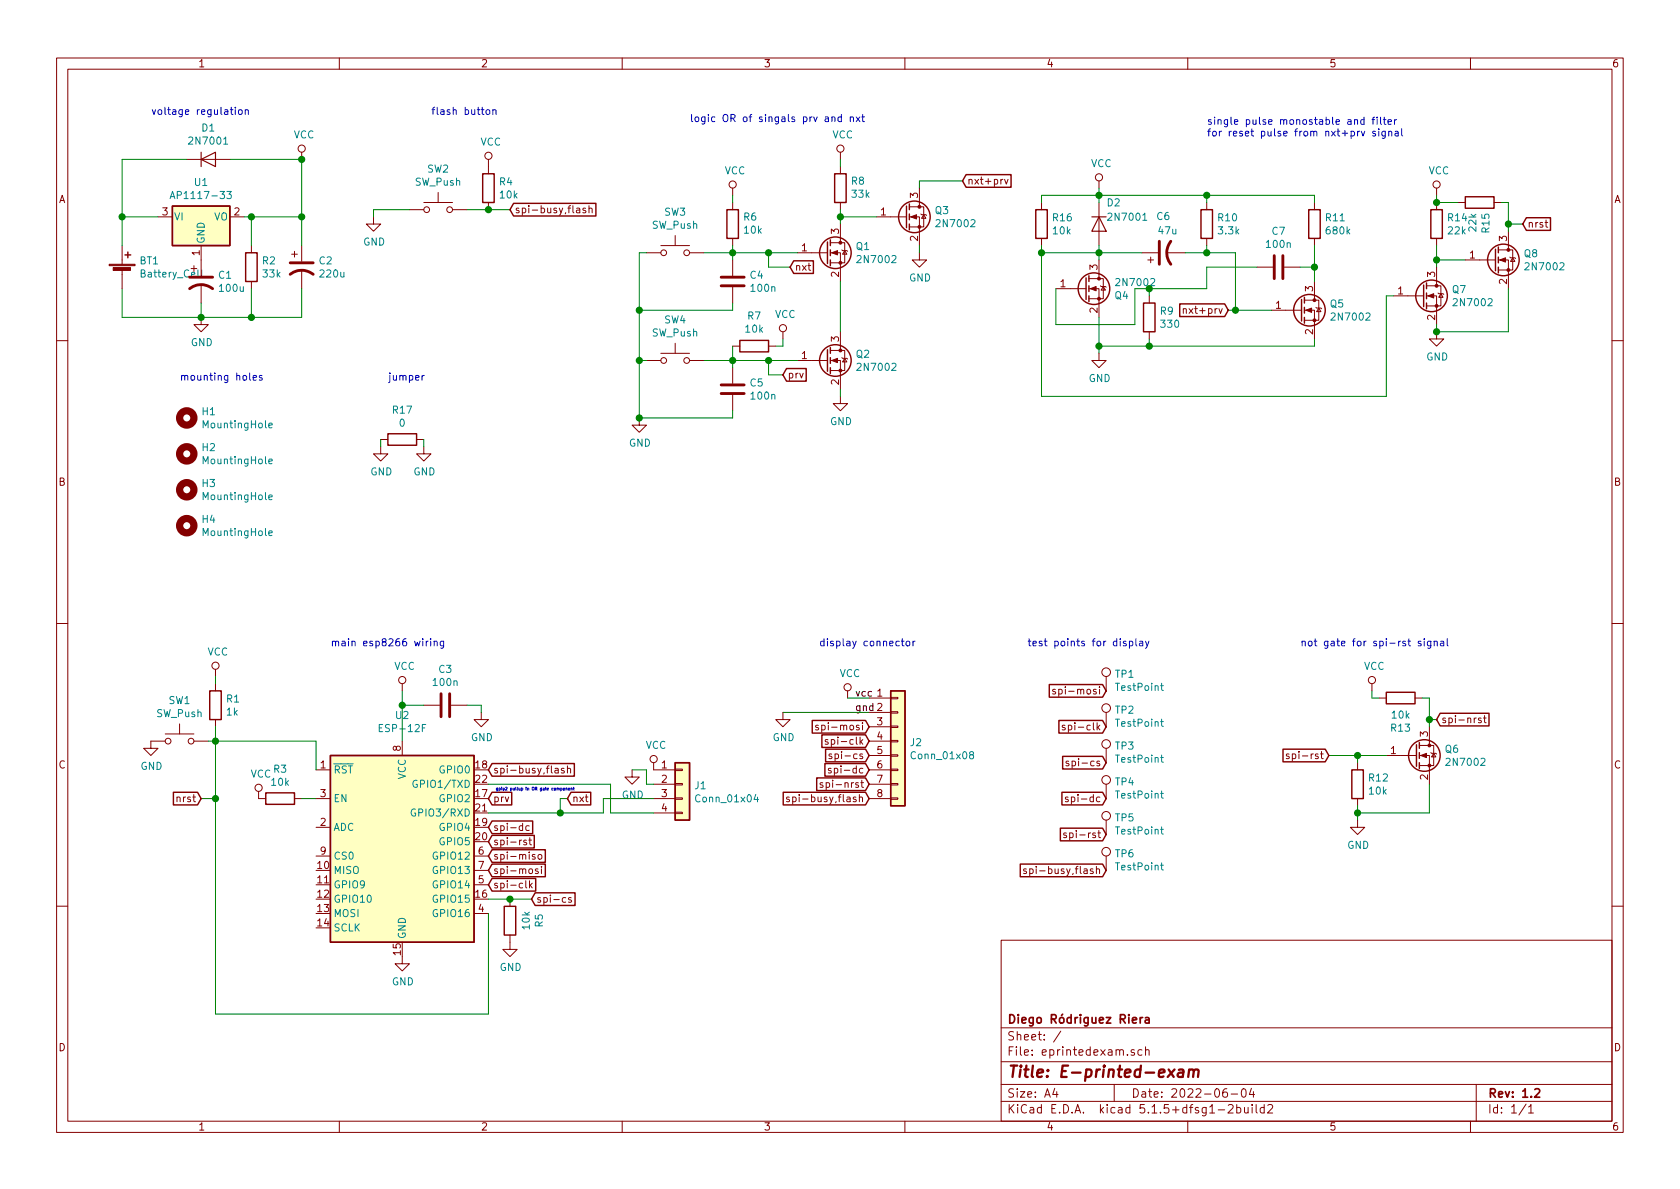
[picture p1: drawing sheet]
<svg xmlns="http://www.w3.org/2000/svg" width="297mm" height="210mm" viewBox="0 0 297 210" stroke-linecap="round" stroke-linejoin="round" font-family="sans-serif">
<g fill="none" stroke="#840000" stroke-width=".18">
<path d="M10 10.3h277v189.9h-277zM12 12.2h273v186.1h-273zM60 10.3v1.9M110 10.3v1.9M160 10.3v1.9M210 10.3v1.9M260 10.3v1.9M27.9 38.3h2.6M33 28.2h7.6M40.6 38.3h2.6M53.3 26.9v1.3M66 38.3v1.3h1.3l-1.3 1.3-1.2-1.3h1.2"/>
<path d="M72.4 37.1h2.5M74.9 35.8h5.1M77.5 34v1.8M80 37.1h2.5M86.4 28.2v2.5M86.4 35.8v1.3M102 36.8h.5v.8M102.5 37.1l-.4 .1-.2 .1 .1 .3h.5M103.5 36.8h-.3l-.2 .2 .1 .2 .4 .1v.3h-.5M104.1 36.9l.2-.1h.3l.1 .8M104.1 36.4v1.2M129.5 33.3v1.2"/>
<path d="M129.5 35.8v1.3M148.6 26.9v1.3M148.6 29.5v1.2M148.6 35.8v1.3M148.6 39.6v3.3M154.9 38.3h5.4M160.8 38.3h1.8v5.1M160.8 36.6h2.5v3.5h-2.5M162.6 33.3v3.3M162.8 37.8l.1 .2h.8l.1 .1M163.3 38l.4 .6h-.8zM177.6 31.7l.3 .9 .3-.9"/>
<path d="M184.1 35.8v1.3M194.3 32v1.3M194.3 35.8v7.6M213.4 35.8v1.3M232.4 35.8v1.3M254 33.3v1.2M254 35.8v1.3M257.8 35.8h1.3M264.2 35.8h1.2M273.2 39.3h.5M273.4 38.9v1.1l.3 .2M21.6 43.4v3.3"/>
<path d="M21.6 47.7v3.3M34.3 47v1M35.6 56.1v1.3h1.2l-1.2 1.3-1.3-1.3h1.3M35.6 43.4v5.4M35.6 50.3v3.3M44.4 43.4v1.3M44.4 49.8v1.2M51.6 45h1M52.1 44.4v1.1M53.3 43.4v2.8M53.3 47.7v3.3M114.3 44.7h2.5"/>
<path d="M116.8 43.4h5.1M119.4 41.7v1.7M121.9 44.7h2.6M129.5 42.2v1.2M129.5 46v2.8M129.5 50.8v2.8M138.4 58.7v1.2M141 44.7h5.3M146.8 44.7h1.8v5.1M146.8 42.9h2.6v3.6h-2.6M148.6 58.7v3.3M148.8 44.2l.2 .1h.7l.2 .1"/>
<path d="M149.4 44.3l.3 .7h-.7zM162.6 44.7v1.3h1.2l-1.2 1.2-1.3-1.2h1.3M184.1 42.2v1.2M186.7 51h5.3M192.5 51h1.8v5.1M192.5 49.3h2.6v3.5h-2.6M194.3 46v3.3M194.6 50.5l.1 .2h.8l.1 .1M195.1 50.7l.4 .6h-.8zM201.9 44.7h2.8M202.9 46h1.1M203.2 52.3v1.3"/>
<path d="M203.2 58.7v1.2M203.5 45.5v1M206.2 44.7h3.3M209.2 54.7l.2-.1h.3l.1 .8M209.2 54.6v.8M213.4 42.2v1.2M222.2 47.2h2.8M224.8 54.9h5.3M227.1 47.2h2.8M230.6 54.9h1.8v5M230.6 53.1h2.6v3.5h-2.6M232.4 42.2v1.2"/>
<path d="M232.4 49.8v3.3M232.7 54.4l.1 .1h.8l.1 .1M233.2 54.5l.4 .6h-.8zM246.4 52.3h5.3M252.2 52.3h1.8v5.1M252.2 50.5h2.6v3.6h-2.6M254 58.7v1.2h1.3l-1.3 1.3-1.3-1.3h1.3M254 42.2v1.2M254 47.2v3.3M254.3 51.8l.1 .1h.7l.2 .2M254.8 51.9l.3 .7h-.7zM259.1 46h5.3"/>
<path d="M264.9 46h1.8v5M264.9 44.2h2.6v3.5h-2.6M266.7 40.9v3.3M267 45.5l.1 .1h.7l.2 .1M267.5 45.6l.3 .6h-.7zM10 60.2h2M67.3 79v1.3h1.3l-1.3 1.2-1.3-1.2h1.3M67.3 77.7h1.3M73.7 77.7h1.2M74.9 79v1.3h1.3l-1.3 1.2-1.2-1.2h1.2M113 73.9v1.3h1.3l-1.3 1.2-1.2-1.2h1.2M114.3 63.7h2.5"/>
<path d="M116.8 62.5h5.1M119.4 60.7v1.8M121.9 63.7h2.6M129.5 65v2.8M129.5 69.8v2.8M129.5 61.2h1.3M135.9 61.2h1.3M141 63.7h5.3M146.8 63.7h1.8v5.1M146.8 62h2.6v3.5h-2.6M148.6 70.1v1.3h1.3l-1.3 1.2-1.3-1.2h1.3M148.8 63.2l.2 .2h.7l.2 .1"/>
<path d="M149.4 63.4l.3 .6h-.7zM194.3 62.5v1.2h1.3l-1.3 1.3-1.3-1.3h1.3M285 60.2h2M10 110.3h2M38.1 118.4v1.2M195.6 119.6v2.6M285 110.3h2M29.2 131.1h-2.5v1.2h1.2l-1.2 1.3-1.3-1.3h1.3M29.2 129.8h5.1M31.7 128v1.8M34.3 131.1h2.5M38.1 120.9v1.3"/>
<path d="M38.1 127.2v1.3M45.7 139.9v1.3h1.3M55.9 136.1h2.5M71.1 120.9v1.3M71.1 131.1v2.5M74.9 124.7h2.8M79.8 124.7h2.7M85.1 126v1.2h1.3l-1.3 1.3-1.3-1.3h1.3M98.1 135.9h.6v.8M98.7 136.2h-.4l-.2 .2v.2h.6M99.7 135.9h-.3l-.2 .1 .1 .2 .4 .1v.3h-.5M100.3 136l.2-.1h.3l.1 .8"/>
<path d="M100.3 135.4v1.3M111.8 136.1v1.3h1.2l-1.2 1.3-1.3-1.3h1.3M115.6 134.9v1.2h3.8M115.6 138.7h3.8M119.4 136h1.2v.3h-1.2zM119.4 138.6h1.2v.2h-1.2zM138.4 126v1.2h1.3l-1.3 1.3-1.2-1.3h1.2M144.7 128.3l-.3-.1-.2 .2 .1 .2 .4 .1v.3h-.5M145.5 138.4h-.3l-.2 .2 .1 .2 .4 .1v.3h-.5M146.4 130.8h-.3l-.2 .2v.1l.5 .2v.3h-.5M146.9 135.9h-.3l-.1 .1v.2l.4 .1v.3h-.4M147 133.4l-.3-.1-.1 .2v.2l.4 .1v.3h-.4"/>
<path d="M149.9 122.2v1.2M153.7 123.4h3.8M153.7 133.6h3.8M153.7 126h3.8M153.7 128.5h3.8M153.7 131.1h3.8M153.7 136.1h3.8M153.7 138.7h3.8M157.5 136h1.2v.3h-1.2zM157.5 138.6h1.2v.2h-1.2zM157.5 133.5h1.2v.2h-1.2zM157.5 128.4h1.2v.2h-1.2z"/>
<path d="M157.5 125.9h1.2v.2h-1.2zM157.5 123.3h1.2v.3h-1.2zM157.5 130.9h1.2v.3h-1.2zM186.6 121.9h-.3l-.2 .2 .1 .1 .4 .2v.3h-.5M188.3 128.3l-.3-.1-.2 .2 .1 .2 .4 .1v.3h-.5M189 134.6h-.4l-.1 .2v.1l.5 .2v.3h-.5M195.6 126v2.5M195.6 132.3v2.6M195.6 138.7v2.5M227.9 133.4l-.3-.1-.2 .2 .1 .2 .4 .1v.3h-.5M240 134.9v1.2M242.6 120.9v1.3"/>
<path d="M243.8 123.4h1.3M245.1 133.6h5.3M250.2 123.4h1.3M251 133.6h1.7v5.1M251 131.8h2.5v3.6h-2.5M252.7 128.5v3.3M253 133.1l.1 .1h.8l.1 .1M253.5 133.2l.4 .7h-.8zM261.9 127h-.3l-.2 .1v.2l.5 .2v.3h-.5M262.3 127h.5M262.5 126.5v1.1l.3 .2M52.1 141.2h1.2"/>
<path d="M55.9 141.2h2.5M55.9 146.3h2.5M55.9 151.4h2.5M83.8 156.5h2.6M83.8 151.4h2.6M83.8 153.9h2.6M90.2 159v1.3M93 155.7v1.1l.1 .2M93.1 148.6h-.3l-.2 .1 .1 .2 .4 .1v.3h-.5M93.5 148.6h.5M93.6 146.1l-.4-.1-.2 .2 .1 .6h.5M93.6 155.7v1.3"/>
<path d="M93.7 148.1v1.1l.3 .2M93.8 156.5l.3 .5M94.1 156.2l-.5 .5M94.6 151.1h-.3l-.2 .2 .1 .2 .4 .1v.3h-.5M95.1 153.7l-.3-.1-.2 .2 .1 .2 .4 .1v.3h-.5M95.2 151.1h.4l.2 .2-.1 .6h-.3l-.3-.2zM95.7 153.2v.1M95.7 153.6v.9M100 158.8l-.3-.1-.3 .2 .1 .6h.5M101 158.8l-.3-.1-.2 .2 .1 .2 .4 .1v.3h-.5M115.6 141.2h3.8M115.6 143.8h3.8"/>
<path d="M119.4 143.6h1.2v.3h-1.2zM119.4 141.1h1.2v.2h-1.2zM139.5 141l-.3-.1-.1 .2v.2l.4 .1v.3h-.4M140.2 141l.3-.1 .3 .3-.2 .5h-.4M140.2 140.9v1.3M151.9 141.1l.2-.2 .3 .1 .1 .8M153.7 141.2h3.8M157.5 141.1h1.2v.2h-1.2zM181.5 153.7l-.3-.1-.2 .2v.2l.5 .1v.3h-.5M182.1 153.7l.3-.1 .3 .3-.2 .5h-.4M182.1 153.6v1.3M188.5 147.3h-.3l-.1 .2v.1l.4 .2v.3h-.4"/>
<path d="M188.8 141l-.3-.1-.1 .2v.2l.4 .1v.3h-.4M193.9 153.8l.1-.2 .3 .1 .1 .8M195.6 145v2.6M195.6 151.4v2.5M240 145v1.3h1.3l-1.3 1.3-1.2-1.3h1.2M240 141.2v1.3M10 160.2h2M71.1 169.2v1.2h1.3l-1.3 1.3-1.3-1.3h1.3M83.8 161.5h2.6M90.2 165.3v2.6h1.2l-1.2 1.3-1.3-1.3h1.3M177 166.3h108v32h-108zM285 160.2h2"/>
<path d="M60 198.3v1.9M110 198.3v1.9M160 198.3v1.9M177 194.8h108M177 191.8h108M177 187.8h108M177 181.8h108M186.5 192.5l-.4 1h1M186.8 193v1M187.6 182.3l-1.3 2M197 191.8v3M200.6 185.7l-.4-.1-.2 .2 .1 .2 .5 .2v.3h-.6"/>
<path d="M201.9 185.7l-.4-.1-.3 .3 .1 .6h.6M202.5 185.7l.3-.1 .3 .1 .1 .9M202.5 185.1v1.5M210 198.3v1.9M215.4 196.3h1.1M216.9 192.5a.62 .62 0 0 0-.7 .7l.1 .7 .2 .1 .5-.1v-.5l-.1-.2-.4-.1-.3 .3M217.2 195.5l.2-.2h.4l.2 .5-.9 1h.9M217.7 193.5h1.1M218.7 195.9l.4-.1 .3 .3-.1 .6h-.6M218.7 195.3v1.5M219.6 192.7l.4-.2a.94 .94 0 0 1 0 1.5 .82 .82 0 0 1-.4-1.3zM220 195.8l.1 .9 .3 .1 .3-.1"/>
<path d="M220.7 195.8v1M221.3 192.5l-.4 1h.9M221.4 195.3v.2M221.4 195.8v1M221.6 193v1M222.1 195.3v1.3l.2 .2M223.5 195.9l-.4-.1-.3 .3 .1 .6 .2 .1 .4-.1M223.5 195.3v1.5M224.2 195.5l.2-.2h.3l.3 .5-.9 1h.9M260 198.3v1.9M261 191.8v6.5M269.8 195.2l-1.2 2"/>
<path d="M270.3 195.8l.4-.5v1.5M270.3 196.8h.8"/>
<circle cx="53.3" cy="26.3" r=".63"/>
<circle cx="75.4" cy="37.1" r=".51"/>
<circle cx="79.5" cy="37.1" r=".51"/>
<circle cx="86.4" cy="27.6" r=".63"/>
<circle cx="129.5" cy="32.6" r=".63"/>
<circle cx="148.6" cy="26.3" r=".63"/>
<circle cx="194.3" cy="31.4" r=".63"/>
<circle cx="254" cy="32.6" r=".63"/>
<circle cx="117.3" cy="44.7" r=".51"/>
<circle cx="121.4" cy="44.7" r=".51"/>
<circle cx="138.4" cy="58" r=".63"/>
<circle cx="117.3" cy="63.7" r=".51"/>
<circle cx="121.4" cy="63.7" r=".51"/>
<circle cx="38.1" cy="117.7" r=".63"/>
<circle cx="195.6" cy="118.9" r=".76"/>
<circle cx="29.7" cy="131.1" r=".51"/>
<circle cx="33.8" cy="131.1" r=".51"/>
<circle cx="45.7" cy="139.3" r=".63"/>
<circle cx="71.1" cy="120.3" r=".63"/>
<circle cx="115.6" cy="134.2" r=".63"/>
<circle cx="149.9" cy="121.5" r=".63"/>
<circle cx="195.6" cy="131.6" r=".76"/>
<circle cx="195.6" cy="125.2" r=".76"/>
<circle cx="195.6" cy="137.9" r=".76"/>
<circle cx="242.6" cy="120.3" r=".63"/>
<circle cx="195.6" cy="144.3" r=".76"/>
<circle cx="195.6" cy="150.6" r=".76"/>
</g>
<path d="M201.6 179.9v1M202 179.9l-.3 .1-.1 .2M202.5 180h.6l.1 .9M203.2 180.3l-.5 .1-.2 .2v.2l.2 .1 .5-.1M271.4 192.7l.2-.2h.4l.2 .5-.9 1h.9" fill="none" stroke="#840000" stroke-width=".3"/>
<path d="M206.6 189.1l.9 1.3M207.7 189.1l-1.2 1.3M208.4 189.2h.8l.1 .2-.2 1M209.2 189.6l-.6 .1a.4 .4 0 0 0-.4 .3 .4 .4 0 0 0 .3 .4l.6-.1M210.2 189.3a.5 .5 0 0 1 .9 .1l-.2 1M210.3 189.1l-.2 1.3M211.1 189.4a.47 .47 0 0 1 .4-.3 .47 .47 0 0 1 .4 .3l-.1 1" fill="none" stroke="#840000" stroke-width=".41"/>
<g fill="none" stroke="#840000" stroke-width=".51">
<path d="M33.5 51a3.3 3.3 0 0 1 4.1 0M33.5 49h4.1M51.3 48.5a3.3 3.3 0 0 1 4.1 0M51.3 46.5h4.1M127.5 50.5h4.1M127.5 49h4.1M205 42.7v4M207 42.7a3.3 3.3 0 0 0 0 4M225.3 45.2v4.1M226.8 45.2v4.1M127.5 69.6h4.1M127.5 68.1h4.1"/>
<path d="M78 122.7v4M79.5 122.7v4"/>
</g>
<g fill="none" stroke="#840000" stroke-width=".25">
<path d="M30.5 36.4h10.1v7h-10.1zM85.3 30.7h2.1v5.1h-2.1zM90.8 36h14.6v2.2h-14.6l-.6-1.1zM128.5 37.1h2.1v5.1h-2.1zM147.6 30.7h2v5.1h-2zM160.3 36.4v3.9M160.8 36.1v1M160.8 37.8v1.1M160.8 39.6v1M170.8 30.9h8v2.2h-8l-.6-1.1zM183.1 37.1h2.1v5.1h-2.1zM212.3 37.1h2.1v5.1h-2.1z"/>
<path d="M231.4 37.1h2v5.1h-2zM253 37.1h2v5.1h-2zM259.1 34.8h5.1v2h-5.1zM269.9 38.5h4.2v2.2h-4.2l-.7-1.1zM22.1 45.1h1M22.6 44.6v1M43.4 44.7h2.1v5.1h-2.1zM140.3 46.1h3.5v2.3h-3.5l-.6-1.2zM146.3 42.8v3.8M146.8 42.4v1M146.8 44.2v1M146.8 46v1"/>
<path d="M192 49.1v3.9M192.5 48.8v1M192.5 50.5v1.1M192.5 52.3v1M202.2 53.6h2v5.1h-2zM208.6 53.7h7.9l.7 1.2-.7 1.1h-7.9zM230.1 53v3.8M230.6 52.6v1M230.6 54.4v1M230.6 56.1v1M251.7 50.4v3.8M252.2 50v1"/>
<path d="M252.2 51.8v1M252.2 53.6v1M264.4 44.1v3.8M264.9 43.7v1M264.9 45.5v1M264.9 47.2v1.1M68.6 76.7h5.1v2h-5.1zM130.8 60.2h5.1v2h-5.1zM139.1 65.2h3.4v2.2h-3.4l-.7-1.1zM146.3 61.8v3.9M146.8 61.5v1M146.8 63.2v1.1"/>
<path d="M146.8 65v1M37.1 122.2h2v5h-2zM58.4 133.6h25.4v33h-25.4zM87 135h14.5v2.3h-14.5l-.6-1.2zM119.4 134.9h2.5v10.1h-2.5zM143.6 127.4h9.4l.7 1.1-.7 1.1h-9.4zM144.4 137.6h8.6l.7 1.1-.7 1.1h-8.6zM145.3 129.9h7.7l.7 1.2-.7 1.1h-7.7zM145.8 135h7.2l.7 1.1-.7 1.2h-7.2zM146 132.5h7l.7 1.1-.7 1.1h-7zM157.5 122.2h2.5v20.3h-2.5zM185.5 121.1h9.4l.7 1.1-.7 1.1h-9.4z"/>
<path d="M187.2 127.4h7.7l.7 1.1-.7 1.1h-7.7zM187.9 133.8h7l.7 1.1-.7 1.1h-7zM226.8 132.5h7.5l.6 1.1-.6 1.1h-7.5zM239 136.1h2v5.1h-2zM245.1 122.4h5.1v2.1h-5.1zM250.4 131.7v3.8M251 131.3v1M251 133.1v1M251 134.9v1M254.6 126.1h8.7v2.3h-8.7l-.6-1.2zM30.7 140.1h4.2l.7 1.1-.7 1.1h-4.2zM47 140.2h5.1v2h-5.1z"/>
<path d="M87 140.1h3.5v2.2h-3.5l-.6-1.1zM87 155.3h7.7v2.3h-7.7l-.6-1.1zM87 150.3h9.4v2.2h-9.4l-.6-1.1zM87 147.7h7.5v2.3h-7.5l-.6-1.2zM87 145.2h7.2v2.2h-7.2l-.6-1.1zM87 152.8h9.4v2.2h-9.4l-.6-1.1zM94.6 157.9h7.1v2.2h-7.1l-.6-1.1zM101 140.1h3.4v2.2h-3.4l-.7-1.1zM138.5 140.1h14.5l.7 1.1-.7 1.1h-14.5zM180.4 152.8h14.5l.7 1.1-.7 1.1h-14.5zM187.5 146.5h7.4l.7 1.1-.7 1.1h-7.4zM187.8 140.1h7.1l.7 1.1-.7 1.1h-7.1z"/>
<path d="M89.2 160.3h2v5h-2z"/>
<circle cx="161.7" cy="38.3" r="2.79"/>
<circle cx="147.7" cy="44.7" r="2.79"/>
<circle cx="193.4" cy="51" r="2.79"/>
<circle cx="231.5" cy="54.9" r="2.79"/>
<circle cx="253.1" cy="52.3" r="2.79"/>
<circle cx="265.8" cy="46" r="2.79"/>
<circle cx="147.7" cy="63.7" r="2.79"/>
<circle cx="251.8" cy="133.6" r="2.79"/>
</g>
<g fill="#840000" stroke="#840000" stroke-width=".18">
<path d="M147.1 63.7l1-.3v.7z"/>
<path d="M147.1 44.7l1-.4v.8z"/>
<path d="M252.5 52.3l1-.4v.8z"/>
<path d="M265.2 46l1-.4v.7z"/>
<path d="M19.3 46.7h4.6v.3h-4.6z"/>
<path d="M20 47.3h3.1v.5h-3.1z"/>
<path d="M251.2 133.6l1-.4v.8z"/>
<path d="M230.9 54.9l1-.4v.7z"/>
<path d="M192.8 51l1-.3v.7z"/>
<path d="M161 38.3l1.1-.3v.7z"/>
<circle cx="148.6" cy="65.5" r=".25"/>
<circle cx="148.6" cy="62" r=".25"/>
<circle cx="148.6" cy="46.5" r=".25"/>
<circle cx="148.6" cy="42.9" r=".25"/>
<circle cx="254" cy="54.1" r=".25"/>
<circle cx="254" cy="50.5" r=".25"/>
<circle cx="266.7" cy="47.7" r=".25"/>
<circle cx="266.7" cy="44.2" r=".25"/>
<circle cx="252.7" cy="135.4" r=".25"/>
<circle cx="252.7" cy="131.8" r=".25"/>
<circle cx="232.4" cy="56.6" r=".25"/>
<circle cx="232.4" cy="53.1" r=".25"/>
<circle cx="194.3" cy="52.8" r=".25"/>
<circle cx="194.3" cy="49.3" r=".25"/>
<circle cx="162.6" cy="40.1" r=".25"/>
<circle cx="162.6" cy="36.6" r=".25"/>
</g>
<g fill="none" stroke="#008484" stroke-width=".18">
<path d="M30.1 35.1l.4-1.2 .4 1.2M30.2 34.8h.6M39.5 25.5h.8M40.1 33.9h.8l-.4 .4 .3 .2v.5l-.1 .1-.6-.1M202.1 39h.7M35.7 47.7v1.1l.1 .2M47.5 75.2l.6-.1v-.2l-.4-.1-.2 .2 .1 .6h.5M47.5 94.3l.6-.1v-.3h-.4l-.2 .2 .1 .6h.5M47.5 81.6l.6-.1v-.3h-.4l-.2 .2 .1 .6h.5M47.5 87.9l.6-.1v-.2l-.4-.1-.2 .2 .1 .6h.5M67.1 128.7h.4M67.7 128.1h-.6v1.3h.6"/>
<path d="M73.7 138a.59 .59 0 0 0-.7 .6 .59 .59 0 0 0 .7 .6l.1-.5h-.2M75.3 128.1h-.6v1.3M171.7 133.5l-.2-.2v-.3l.2-.1 .3 .1 .1 .3-.5 .2-.2 .2v.3l.3 .2 .3-.1 .1-.1v-.4l-.2-.1M205.2 134h.5M205.2 127.6h.5M205.2 121.3h.5M205.4 133.5v1.1l.3 .2M205.4 127.2v1.1l.3 .1M205.4 139.9v1.1l.3 .1M205.4 120.8v1.1l.3 .2M73.4 143.1a.59 .59 0 0 0-.7 .6 .59 .59 0 0 0 .7 .6l.1-.5h-.2M133.6 140.5l-.3 .9h.8"/>
<path d="M133.9 141v.8M205.2 146.7h.5M205.2 140.3h.5M205.2 153h.5M205.4 146.2v1.1l.3 .2M205.4 152.6v1.1l.3 .1"/>
</g>
<path d="M35.6 28.2l2.5-1.3v2.6zM35.6 26.9v2.6M193 38.3h2.6M194.3 38.3l1.3 2.6h-2.6z" fill="none" stroke="#840000" stroke-width=".2"/>
<g fill="#ffffc2" stroke="#ffffc2" stroke-width=".18">
<path d="M157.5 122.2h2.5v20.3h-2.5z"/>
<path d="M119.4 134.9h2.5v10.1h-2.5z"/>
<path d="M30.5 36.4h10.1v7h-10.1z"/>
<path d="M58.4 133.6h25.4v33h-25.4z"/>
</g>
<g fill="none" stroke="#840000" stroke-width="1.3">
<circle cx="33" cy="73.9" r="1.27"/>
<circle cx="33" cy="93" r="1.27"/>
<circle cx="33" cy="80.3" r="1.27"/>
<circle cx="33" cy="86.6" r="1.27"/>
</g>
<g fill="none" stroke="#008400" stroke-width=".18">
<path d="M21.6 38.3h6.3M33 28.2h-11.4v15.2M40.6 28.2h12.7v15.2M43.2 38.3h10.1M44.4 38.3v5.1M72.4 37.1h-6.4v1.2M82.5 37.1h7.7M129.5 34.5v1.3M148.6 38.3h6.3M148.6 28.2v1.3M148.6 37.1v2.5M170.2 32h-7.6v1.3"/>
<path d="M184.1 35.8v-1.3h48.3v1.3M194.3 33.3v2.5M213.4 34.5v1.3M254 34.5v1.3h3.8M265.4 35.8h1.3v5.1M266.7 39.6h2.5M21.6 51v5.1h31.7v-5.1M35.6 53.6v2.5M44.4 51v5.1M114.3 44.7h-1.3v29.2h16.5v-1.3M124.5 44.7h16.5M129.5 53.6v1.3h-16.5"/>
<path d="M129.5 43.4v2.6M135.9 44.7v2.5h3.8M138.4 59.9v1.3h-1.2M148.6 49.8v8.9M162.6 43.4v1.3M184.1 44.7h17.8M184.1 43.4v26.7h61v-17.8h1.3M186.7 51v6.4h14v-6.4M194.3 43.4v2.6M194.3 56.1v6.4M203.2 59.9v1.3M209.5 44.7h8.9v10.2"/>
<path d="M213.4 43.4v1.3M217.2 54.9h7.6M222.2 47.2h-8.8v3.8h-10.2v1.3M229.9 47.2h2.5M232.4 59.9v1.3h-38.1M232.4 43.4v6.4M254 43.4v3.8M254 46h5.1M266.7 51v7.7h-12.7v-1.3M67.3 77.7v1.3M74.9 77.7v1.3M113 63.7h1.3"/>
<path d="M124.5 63.7h16.5M129.5 61.2v3.8M135.9 63.7v2.6h2.5M148.6 68.8v1.3M38.1 119.6v1.3M36.8 131.1h19.1v5M38.1 128.5v50.8h48.3v-17.8M71.1 122.2v8.9M71.1 124.7h3.8M82.5 124.7h2.6v1.3M86.4 138.7h21.5v5.1h7.7M111.8 136.1h2.5v2.6h1.3"/>
<path d="M138.4 126h15.3M149.9 123.4h3.8M234.9 133.6h10.2M240 133.6v1.3M242.6 122.2v1.2h1.2M251.5 123.4h1.2v5.1M252.7 138.7v5.1h-12.7M252.7 127.2h1.3M35.6 141.2h2.5M53.3 141.2h2.6M86.4 159h7.6M100.3 141.2h-1.2v2.6"/>
<path d="M115.6 141.2h-8.9v2.6h-20.3M240 142.5v2.5"/>
</g>
<g fill="none" stroke="#0000c2" stroke-width=".18">
<path d="M40.7 19.4h.5M40.9 19v1.1l.3 .1M41.6 19v.1M41.6 19.4v.8M42.3 19.5l.3-.1 .2 .2-.1 .6h-.3l-.2-.1zM43.4 19.5l.1-.1 .3 .1 .1 .7M43.4 19.4v.8M86.1 19.5l.3-.1 .2 .2-.1 .6h-.3l-.3-.2zM87.1 19.5l.2-.1 .3 .1 .1 .7M87.1 19.4v.8M147.1 20.8l.2-.1h.3v.8M147.1 20.7v.8"/>
<path d="M148.8 20.7h-.4l-.2 .2 .1 .6h.5M148.8 20.2v1.3M150.3 20.8l.2-.1h.3l.1 .8M150.3 20.7v.8M151.4 20.7l.6 .8M152 20.7l-.6 .8M152.3 20.7h.5M152.5 20.2v1.1l.3 .2M240.7 23.2l.3 .8 .3-.8M241.2 21.2h-.4l-.2 .2 .1 .5h.5M241.2 20.7v1.3M242.6 21.2h.5"/>
<path d="M243.1 20.7l-.4 .2v1.1M243.2 23.3l-.3-.1-.2 .2v.2l.5 .1v.3h-.5M243.5 20.7v.1M243.5 21.2v.8M243.8 22.8v.1M243.8 23.2v.8M244.1 20.7v1.1l.2 .2M244.6 21.2h.5M244.8 20.7v1.1l.3 .2M244.9 23.2v1.2l-.2 .1-.3-.1M244.9 23.3l-.3-.1-.3 .2 .1 .6h.5M245.4 21.6l.6-.1-.1-.3h-.3l-.2 .1 .1 .6h.4"/>
<path d="M245.5 23.3l.2-.1 .3 .1 .1 .7M245.5 23.2v.8M246.6 21.2v.8M246.7 23.3h.5v.7M246.9 21.2l-.3 .2M247.2 23.5l-.4 .1-.2 .1 .1 .3h.5M247.8 22.8v1.1l.2 .1M44.1 66v1.1l.2 .1M44.8 66.8l.6-.1-.1-.3h-.4l-.1 .2v.6h.5M46.3 66.4h-.3l-.2 .2 .1 .1 .4 .2v.3h-.5M74.6 66.4v.8M75 66.4l-.4 .2"/>
<path d="M75.4 113.4v.8M75.7 113.4l-.3 .2M76.1 112.9v.2M76.1 113.4v.8M76.8 113.5l.1-.1h.3l.1 .8M76.8 113.4v.8M78.4 113.4v1.1l-.2 .1h-.3M78.4 113.4h-.3l-.3 .2 .2 .6h.4M159.4 113.4h.4M159.5 112.9v1.1l.3 .2M160.3 113.4h.3l.2 .1v.7h-.3l-.3-.2zM161.4 113.4v.8"/>
<path d="M161.8 113.4l-.4 .2M199.1 113.4h-.3l-.2 .2 .1 .1 .4 .2v.3h-.5M199.7 113.4h.4l.2 .2-.1 .6h-.5M199.7 113.4v1.2M200.8 112.9v1.1l.2 .2M201.5 113.4h.5l.1 .8M202.1 113.7h-.5l-.2 .2 .1 .3h.6M202.5 113.4l.3 .8M203.1 113.4l-.4 1.1-.2 .1M251.2 113.4h-.3l-.2 .2 .1 .1 .4 .2v.3h-.5M251.8 112.9v.2M251.8 113.4v.8"/>
<path d="M253 113.4v1l-.3 .2h-.3M253 113.4h-.4l-.2 .2 .1 .6h.5M253.6 113.5l.2-.1h.3v.8M253.6 113.4v.8M254.7 113.4h.5l.1 .8M255.3 113.7h-.5l-.1 .2 .1 .3h.5M255.9 112.9v1.1l.2 .2M99.1 139.7h.3l-.1-.3h-.2v.5M99.6 139.4h.2v.3h-.2zM100.1 139.4h.2v.3M100.1 139.4v.3M100.5 139.5h.2v-.1h-.2v.3h.2"/>
<path d="M101 139.4h.1l.1 .3M101 139.4v.3M101.3 139.4h.2M101.4 139.2v.4l.1 .1"/>
</g>
<g fill="#008400" stroke="#008400" stroke-width=".25">
<circle cx="240" cy="133.6" r=".51"/>
<circle cx="35.6" cy="56.1" r=".51"/>
<circle cx="194.3" cy="61.2" r=".51"/>
<circle cx="113" cy="63.7" r=".51"/>
<circle cx="113" cy="54.9" r=".51"/>
<circle cx="194.3" cy="34.5" r=".51"/>
<circle cx="113" cy="73.9" r=".51"/>
<circle cx="21.6" cy="38.3" r=".51"/>
<circle cx="194.3" cy="44.7" r=".51"/>
<circle cx="44.5" cy="38.3" r=".51"/>
<circle cx="213.4" cy="44.7" r=".51"/>
<circle cx="44.5" cy="56.1" r=".51"/>
<circle cx="135.9" cy="63.7" r=".51"/>
<circle cx="53.3" cy="38.3" r=".51"/>
<circle cx="148.6" cy="38.3" r=".51"/>
<circle cx="135.9" cy="44.7" r=".51"/>
<circle cx="53.3" cy="28.2" r=".51"/>
<circle cx="203.2" cy="51" r=".51"/>
<circle cx="38.1" cy="131.1" r=".51"/>
<circle cx="86.4" cy="37.1" r=".51"/>
<circle cx="254" cy="58.7" r=".51"/>
<circle cx="254" cy="46" r=".51"/>
<circle cx="266.7" cy="39.6" r=".51"/>
<circle cx="213.4" cy="34.5" r=".51"/>
<circle cx="254" cy="35.8" r=".51"/>
<circle cx="71.1" cy="124.7" r=".51"/>
<circle cx="38.1" cy="141.2" r=".51"/>
<circle cx="232.4" cy="47.2" r=".51"/>
<circle cx="203.2" cy="61.2" r=".51"/>
<circle cx="218.4" cy="54.9" r=".51"/>
<circle cx="129.5" cy="44.7" r=".51"/>
<circle cx="99.1" cy="143.8" r=".51"/>
<circle cx="90.2" cy="159" r=".51"/>
<circle cx="240" cy="143.8" r=".51"/>
<circle cx="129.5" cy="63.7" r=".51"/>
<circle cx="252.7" cy="127.2" r=".51"/>
<circle cx="184.2" cy="44.7" r=".51"/>
</g>
<text font-size="2.8" fill="#840000" x="178" y="190.5">Title: E-printed-exam</text>
<g font-size="2.1" fill="#840000">
<text x="178" y="184">Sheet: /</text>
<text x="178" y="181">Diego Ródriguez Riera</text>
<text x="178" y="186.7">File: eprintedexam.sch</text>
<text x="178" y="196.9">KiCad E.D.A. kicad 5.1.5+dfsg1-2build2</text>
<text x="178" y="194.1">Size: A4</text>
<text x="200" y="194.1">Date: 2022-06-04</text>
<text x="263" y="194.1">Rev: 1.2</text>
<text x="263" y="196.9">Id: 1/1</text>
</g>
<g font-size="1.8" fill="#840000">
<text x="35" y="11.9">1</text>
<text x="85" y="11.9">2</text>
<text x="135" y="11.9">3</text>
<text x="185" y="11.9">4</text>
<text x="235" y="11.9">5</text>
<text x="285" y="11.9">6</text>
<text x="10.4" y="35.9">A</text>
<text x="162.3" y="35" transform="rotate(-90 162.3 35)">3</text>
<text x="171" y="32.6">nxt+prv</text>
<text x="285.4" y="35.9">A</text>
<text x="28.7" y="38.1">3</text>
<text x="41.4" y="38.1">2</text>
<text x="91" y="37.7">spi-busy,flash</text>
<text x="148.3" y="41.4" transform="rotate(-90 148.3 41.4)">3</text>
<text x="155.7" y="38.1">1</text>
<text x="270" y="40.3">nrst</text>
<text x="35.3" y="45.2" transform="rotate(-90 35.3 45.2)">1</text>
<text x="140.5" y="47.9">nxt</text>
<text x="141.8" y="44.4">1</text>
<text x="162.3" y="42.6" transform="rotate(-90 162.3 42.6)">2</text>
<text x="194.1" y="47.7" transform="rotate(-90 194.1 47.7)">3</text>
<text x="259.9" y="45.7">1</text>
<text x="266.4" y="42.6" transform="rotate(-90 266.4 42.6)">3</text>
<text x="25.2" y="49.1">Battery_Cell</text>
<text x="148.3" y="49" transform="rotate(-90 148.3 49)">2</text>
<text x="187.5" y="50.8">1</text>
<text x="232.2" y="51.5" transform="rotate(-90 232.2 51.5)">3</text>
<text x="247.2" y="52.1">1</text>
<text x="253.7" y="49" transform="rotate(-90 253.7 49)">3</text>
<text x="266.4" y="50.3" transform="rotate(-90 266.4 50.3)">2</text>
<text x="194.1" y="55.3" transform="rotate(-90 194.1 55.3)">2</text>
<text x="210" y="55.5">nxt+prv</text>
<text x="225.6" y="54.6">1</text>
<text x="232.2" y="59.2" transform="rotate(-90 232.2 59.2)">2</text>
<text x="253.7" y="56.6" transform="rotate(-90 253.7 56.6)">2</text>
<text x="141.8" y="63.5">1</text>
<text x="148.3" y="60.4" transform="rotate(-90 148.3 60.4)">3</text>
<text x="139.2" y="66.9">prv</text>
<text x="148.3" y="68" transform="rotate(-90 148.3 68)">2</text>
<text x="10.4" y="85.9">B</text>
<text x="285.4" y="85.9">B</text>
<text x="155.1" y="123.2">1</text>
<text x="187.5" y="122.8">spi-mosi</text>
<text x="145.6" y="129.2">spi-mosi</text>
<text x="147.3" y="131.7">spi-clk</text>
<text x="155.1" y="128.3">3</text>
<text x="155.1" y="130.8">4</text>
<text x="189.2" y="129.2">spi-clk</text>
<text x="252.5" y="130.3" transform="rotate(-90 252.5 130.3)">3</text>
<text x="254.8" y="127.9">spi-nrst</text>
<text x="10.4" y="135.9">C</text>
<text x="56.7" y="135.9">1</text>
<text x="70.9" y="132.8" transform="rotate(-90 70.9 132.8)">8</text>
<text x="84.1" y="135.9">18</text>
<text x="87.1" y="136.8">spi-busy,flash</text>
<text x="117" y="135.9">1</text>
<text x="147.7" y="136.8">spi-dc</text>
<text x="147.8" y="134.2">spi-cs</text>
<text x="155.1" y="133.3">5</text>
<text x="155.1" y="135.9">6</text>
<text x="189.7" y="135.5">spi-cs</text>
<text x="228.8" y="134.2">spi-rst</text>
<text x="245.9" y="133.3">1</text>
<text x="252.5" y="137.9" transform="rotate(-90 252.5 137.9)">2</text>
<text x="285.4" y="135.9">C</text>
<text x="31.4" y="141.9">nrst</text>
<text x="56.7" y="141">3</text>
<text x="84.1" y="141">17</text>
<text x="84.1" y="143.5">21</text>
<text x="84.1" y="138.4">22</text>
<text x="87.1" y="141.9">prv</text>
<text x="101.1" y="141.9">nxt</text>
<text x="117" y="138.4">2</text>
<text x="117" y="141">3</text>
<text x="117" y="143.5">4</text>
<text x="141" y="141.9">spi-busy,flash</text>
<text x="146.4" y="139.3">spi-nrst</text>
<text x="155.1" y="138.4">7</text>
<text x="155.1" y="141">8</text>
<text x="189.6" y="141.9">spi-dc</text>
<text x="56.7" y="146">2</text>
<text x="84.1" y="146">19</text>
<text x="84.1" y="148.6">20</text>
<text x="87.1" y="149.5">spi-rst</text>
<text x="87.1" y="146.9">spi-dc</text>
<text x="189.4" y="148.2">spi-rst</text>
<text x="56.2" y="153.7">10</text>
<text x="56.7" y="151.1">9</text>
<text x="84.6" y="151.1">6</text>
<text x="84.6" y="153.7">7</text>
<text x="87.1" y="152">spi-miso</text>
<text x="87.1" y="154.6">spi-mosi</text>
<text x="182.9" y="154.6">spi-busy,flash</text>
<text x="56.2" y="156.2">11</text>
<text x="56.2" y="158.7">12</text>
<text x="56.2" y="161.3">13</text>
<text x="84.1" y="158.7">16</text>
<text x="84.6" y="161.3">4</text>
<text x="84.6" y="156.2">5</text>
<text x="87.1" y="157.1">spi-clk</text>
<text x="94.8" y="159.6">spi-cs</text>
<text x="56.2" y="163.8">14</text>
<text x="70.9" y="168.9" transform="rotate(-90 70.9 168.9)">15</text>
<text x="10.4" y="185.9">D</text>
<text x="285.4" y="185.9">D</text>
<text x="35" y="199.9">1</text>
<text x="85" y="199.9">2</text>
<text x="135" y="199.9">3</text>
<text x="185" y="199.9">4</text>
<text x="235" y="199.9">5</text>
<text x="285" y="199.9">6</text>
</g>
<g font-size="1.8" fill="#0000c2">
<text x="26.7" y="20.3">voltage regulation</text>
<text x="76.2" y="20.3">flash button</text>
<text x="121.9" y="21.6">logic OR of singals prv and nxt</text>
<text x="213.4" y="22.1">single pulse monostable and filter</text>
<text x="213.4" y="24.1">for reset pulse from nxt+prv signal</text>
<text x="31.7" y="67.3">mounting holes</text>
<text x="68.6" y="67.3">jumper</text>
<text x="58.4" y="114.3">main esp8266 wiring</text>
<text x="144.8" y="114.3">display connector</text>
<text x="181.6" y="114.3">test points for display</text>
<text x="229.9" y="114.3">not gate for spi-rst signal</text>
</g>
<g font-size="1.8" fill="#008484">
<text x="35.7" y="23.3">D1</text>
<text x="33.7" y="25.6">2N7001</text>
<text x="51.9" y="24.5">VCC</text>
<text x="84.9" y="25.7">VCC</text>
<text x="147.2" y="24.5">VCC</text>
<text x="192.9" y="29.6">VCC</text>
<text x="31.1" y="35.2">AP1117-33</text>
<text x="34.4" y="32.9">U1</text>
<text x="73.4" y="32.8">SW_Push</text>
<text x="75.6" y="30.5">SW2</text>
<text x="88.3" y="32.8">R4</text>
<text x="88.5" y="35.1">10k</text>
<text x="128.1" y="30.8">VCC</text>
<text x="150.6" y="32.7">R8</text>
<text x="150.7" y="35">33k</text>
<text x="252.6" y="30.8">VCC</text>
<text x="30.7" y="39">VI</text>
<text x="37.8" y="39">VO</text>
<text x="115.3" y="40.5">SW_Push</text>
<text x="117.5" y="38.1">SW3</text>
<text x="131.5" y="39">R6</text>
<text x="131.6" y="41.3">10k</text>
<text x="165.4" y="37.9">Q3</text>
<text x="165.9" y="40.2">2N7002</text>
<text x="186.2" y="39.1">R16</text>
<text x="186.3" y="41.4">10k</text>
<text x="195.8" y="36.5">D2</text>
<text x="196.2" y="39">2N7001</text>
<text x="204.6" y="38.9">C6</text>
<text x="204.9" y="41.4">47u</text>
<text x="215.4" y="39.1">R10</text>
<text x="215.5" y="41.4">3.3k</text>
<text x="224.9" y="41.5">C7</text>
<text x="234.5" y="39.1">R11</text>
<text x="234.6" y="41.4">680k</text>
<text x="256.1" y="39.1">R14</text>
<text x="256.1" y="41.4">22k</text>
<text x="261" y="40.9" transform="rotate(-90 261 40.9)">22k</text>
<text x="263.3" y="41.1" transform="rotate(-90 263.3 41.1)">R15</text>
<text x="24.7" y="46.8">BT1</text>
<text x="36.2" y="43.2" transform="rotate(-90 36.2 43.2)">GND</text>
<text x="46.4" y="46.8">R2</text>
<text x="56.5" y="46.8">C2</text>
<text x="64.2" y="43.4">GND</text>
<text x="151.4" y="44.2">Q1</text>
<text x="151.9" y="46.5">2N7002</text>
<text x="224.1" y="43.8">100n</text>
<text x="269.5" y="45.5">Q8</text>
<text x="270" y="47.8">2N7002</text>
<text x="38.7" y="49.3">C1</text>
<text x="38.9" y="51.6">100u</text>
<text x="46.6" y="49.1">33k</text>
<text x="56.7" y="49.1">220u</text>
<text x="132.7" y="49.3">C4</text>
<text x="132.9" y="51.6">100n</text>
<text x="160.7" y="49.8">GND</text>
<text x="197.2" y="52.9">Q4</text>
<text x="256.8" y="51.8">Q7</text>
<text x="115.3" y="59.5">SW_Push</text>
<text x="117.5" y="57.2">SW4</text>
<text x="131.9" y="58.8">10k</text>
<text x="132.2" y="56.5">R7</text>
<text x="137" y="56.2">VCC</text>
<text x="205.2" y="55.6">R9</text>
<text x="205.4" y="58">330</text>
<text x="235.2" y="54.4">Q5</text>
<text x="235.7" y="56.7">2N7002</text>
<text x="257.3" y="54.1">2N7002</text>
<text x="33.7" y="61.2">GND</text>
<text x="151.4" y="63.3">Q2</text>
<text x="151.9" y="65.6">2N7002</text>
<text x="252.2" y="63.7">GND</text>
<text x="132.7" y="68.3">C5</text>
<text x="132.9" y="70.7">100n</text>
<text x="192.5" y="67.6">GND</text>
<text x="35.8" y="73.4">H1</text>
<text x="36.1" y="75.7">MountingHole</text>
<text x="69.5" y="73.1">R17</text>
<text x="70.6" y="75.5">0</text>
<text x="146.8" y="75.2">GND</text>
<text x="35.8" y="79.8">H2</text>
<text x="36.1" y="82.1">MountingHole</text>
<text x="111.2" y="79">GND</text>
<text x="35.8" y="86.1">H3</text>
<text x="36.1" y="88.4">MountingHole</text>
<text x="65.5" y="84.1">GND</text>
<text x="73.1" y="84.1">GND</text>
<text x="35.8" y="92.5">H4</text>
<text x="36.1" y="94.8">MountingHole</text>
<text x="36.7" y="115.9">VCC</text>
<text x="69.7" y="118.5">VCC</text>
<text x="77.6" y="119">C3</text>
<text x="148.4" y="119.7">VCC</text>
<text x="197.2" y="119.9">TP1</text>
<text x="241.1" y="118.5">VCC</text>
<text x="29.8" y="124.5">SW1</text>
<text x="40.1" y="124.2">R1</text>
<text x="76.7" y="121.3">100n</text>
<text x="197.5" y="122.2">TestPoint</text>
<text x="27.7" y="126.8">SW_Push</text>
<text x="40.1" y="126.5">1k</text>
<text x="67.5" y="129.5">ESP-12F</text>
<text x="70" y="127.1">U2</text>
<text x="83.3" y="131.1">GND</text>
<text x="136.6" y="131.1">GND</text>
<text x="161" y="131.9">J2</text>
<text x="197.2" y="126.2">TP2</text>
<text x="197.5" y="128.5">TestPoint</text>
<text x="246" y="129.4">R13</text>
<text x="246.2" y="127.1">10k</text>
<text x="24.8" y="136.1">GND</text>
<text x="44.3" y="137.5">VCC</text>
<text x="48.4" y="136.6">R3</text>
<text x="58.9" y="136.8">RST</text>
<text x="71.8" y="137.8" transform="rotate(-90 71.8 137.8)">VCC</text>
<text x="77.9" y="136.8">GPIO0</text>
<text x="114.1" y="132.4">VCC</text>
<text x="161.4" y="134.3">Conn_01x08</text>
<text x="197.2" y="132.6">TP3</text>
<text x="197.5" y="134.9">TestPoint</text>
<text x="255.5" y="133.1">Q6</text>
<text x="256" y="135.4">2N7002</text>
<text x="48.1" y="139">10k</text>
<text x="58.9" y="141.9">EN</text>
<text x="73.9" y="139.3">GPIO1/TXD</text>
<text x="77.9" y="141.9">GPIO2</text>
<text x="109.9" y="141.2">GND</text>
<text x="122.9" y="139.6">J1</text>
<text x="123.3" y="141.9">Conn_01x04</text>
<text x="197.2" y="138.9">TP4</text>
<text x="197.5" y="141.2">TestPoint</text>
<text x="242.1" y="138.2">R12</text>
<text x="242.1" y="140.5">10k</text>
<text x="58.9" y="146.9">ADC</text>
<text x="73.7" y="144.4">GPIO3/RXD</text>
<text x="77.9" y="146.9">GPIO4</text>
<text x="77.9" y="149.5">GPIO5</text>
<text x="197.2" y="145.3">TP5</text>
<text x="197.5" y="147.6">TestPoint</text>
<text x="58.9" y="154.6">MISO</text>
<text x="58.9" y="152">CS0</text>
<text x="76.9" y="152">GPIO12</text>
<text x="76.9" y="154.6">GPIO13</text>
<text x="197.2" y="151.6">TP6</text>
<text x="197.5" y="153.9">TestPoint</text>
<text x="238.2" y="150.1">GND</text>
<text x="58.9" y="157.1">GPIO9</text>
<text x="58.9" y="159.6">GPIO10</text>
<text x="76.9" y="159.6">GPIO15</text>
<text x="76.9" y="157.1">GPIO14</text>
<text x="58.9" y="162.2">MOSI</text>
<text x="58.9" y="164.7">SCLK</text>
<text x="71.8" y="166.1" transform="rotate(-90 71.8 166.1)">GND</text>
<text x="76.9" y="162.2">GPIO16</text>
<text x="93.7" y="164.3" transform="rotate(-90 93.7 164.3)">10k</text>
<text x="96" y="163.9" transform="rotate(-90 96 163.9)">R5</text>
<text x="88.3" y="171.7">GND</text>
<text x="69.3" y="174.2">GND</text>
</g>
<text font-size="1.8" fill="#008400" x="197.6" y="50.6">2N7002</text>
<g font-size="1.8">
<text x="151.1" y="123.2">vcc</text>
<text x="151.1" y="125.7">gnd 2</text>
</g>
<text font-size=".7" fill="#0000c2" x="87.6" y="139.7">gpio2 pullup in OR gate component</text>
</svg>
